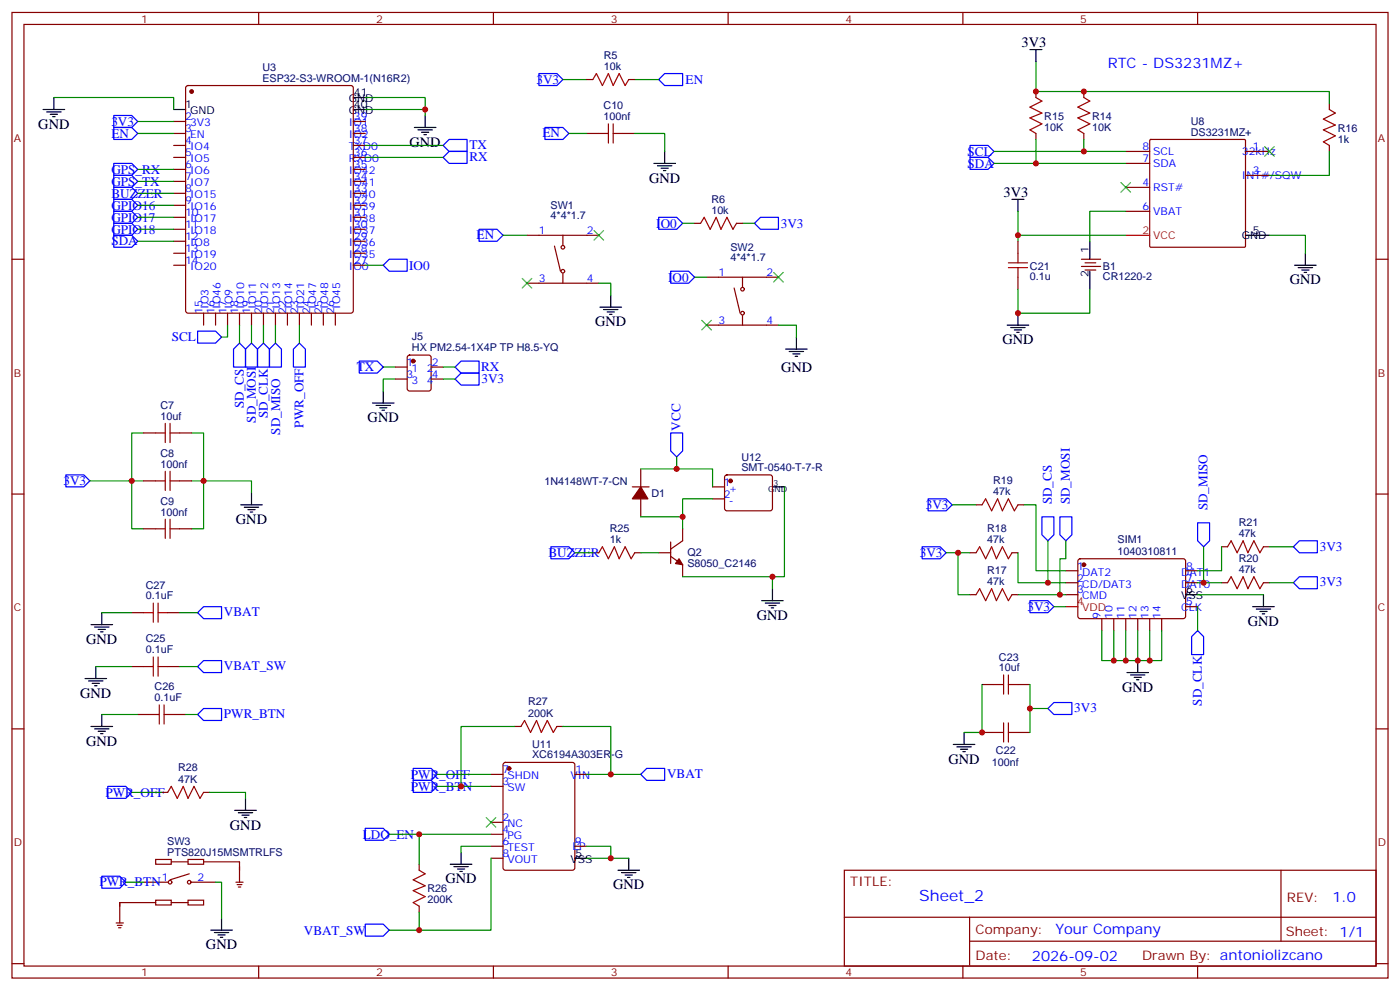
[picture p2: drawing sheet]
<svg xmlns="http://www.w3.org/2000/svg" width="412mm" height="292mm" viewBox="0 0 412 292" stroke-linecap="round" stroke-linejoin="round" font-family="sans-serif">
<g fill="none" stroke="#870000" stroke-width=".35">
<path d="M3.5 3.7h405.4v284.3h-405.4zM7.1 7.2h398.2v277.3h-398.2zM76.2 3.7v3.5M145.3 3.7v3.5M214.5 3.7v3.5M283.6 3.7v3.5M352.8 3.7v3.5M51.2 35.8h3.5M51.2 39.3h3.5M54.9 25.4l.5-.2h48l.5 .2 .2 .5v65.6l-.3 .5-.4 .2h-48l-.5-.2-.2-.5v-65.6zM104.1 35.8h3.5M104.1 39.3h3.5"/>
<path d="M172.9 39.3h3.5M172.9 23.4h1.7M183.4 39.3h3.6M185.2 23.4h1.8M305.2 27v1.7M305.2 39.3v1.8M319.3 27v1.7M319.3 39.3v1.8M391.6 30.5v1.7M51.2 42.8h3.5M51.2 46.4h3.5M51.2 49.9h3.5"/>
<path d="M51.2 53.4h3.5M51.2 56.9h3.5M104.1 42.8h3.5M104.1 46.4h3.5M104.1 49.9h3.5M104.1 53.4h3.5M104.1 56.9h3.5M331.6 44.6h7.1M331.6 55.2h7.1M331.6 48.1h7.1M338.7 41.2l.3-.1h27.5l.3 .1 .1 31.3-.2 .3h-27.7l-.3-.2zM366.9 44.6h7"/>
<path d="M366.9 51.6h7M391.6 42.8v1.8M3.5 76.3h3.6M51.2 60.5h3.5M51.2 64h3.5M51.2 67.5h3.5M51.2 71h3.5M51.2 74.6h3.5M51.2 78.1h3.5M104.1 60.5h3.5M104.1 64h3.5M104.1 67.5h3.5"/>
<path d="M104.1 71h3.5M104.1 74.6h3.5M104.1 78.1h3.5M155.2 69.3h21.2M163.3 72.5l1.8 7.4M165.8 69.3v2.8M204.6 65.8h1.8M217 65.8h1.7M299.9 71v3.6M318.6 76.3h5.6M318.6 78.5h5.6M319.6 77.4h3.2"/>
<path d="M319.6 79.5h3.2M331.6 62.2h7.1M405.3 76.3h3.6M60 92.2v3.5M63.5 92.2v3.5M67 92.2v3.5M70.6 92.2v3.5M74.1 92.2v3.5M77.6 92.2v3.5M81.1 92.2v3.5M84.7 92.2v3.5M88.2 92.2v3.5"/>
<path d="M91.7 92.2v3.5M95.2 92.2v3.5M98.8 92.2v3.5M155.2 83.4h21.2M165.8 80.6v2.8M208.1 95.7h21.2M208.1 81.6h21.2M216.3 84.8l1.7 7.4M218.7 81.6v2.9M218.7 92.9v2.8M299.9 81.6v3.6M116.4 108.1h3.5"/>
<path d="M116.4 111.6h3.5M120.2 104.8l.4-.2h5.7l.6 .4 .1 9.4-.5 .7h-5.9l-.6-.4-.1-9.4zM127 108.1h3.5M127 111.6h3.5M42.3 127.5h3.6M52.9 127.5h3.5M188.7 138.1v5.3M3.5 145.5h3.6M42.3 155.7h3.6M42.3 141.6h3.6M52.9 155.7h3.5M52.9 141.6h3.5"/>
<path d="M186.3 143.4h4.9M188.7 146.9v5.3M197.6 159.6v6.3M201.1 155.7v3.5l-3.5 2.5M209.9 143.4h3.5M209.9 146.9h3.5M213.7 140l.4-.2h12.7l.5 .2 .2 .5v9.5l-.7 .4h-12.9l-.5-.7v-9.2zM287.5 148.7h1.8M299.9 148.7h1.7M405.3 145.5h3.6M174.6 162.8h1.8M187 162.8h1.7"/>
<path d="M194 162.8h3.6M197.6 163.8l3.5 2.5v3.5M285.8 175.1h1.7M285.8 162.8h1.7M298.1 175.1h1.8M298.1 162.8h1.8M314 168.1h3.5M314 171.6h3.5M314 175.1h3.5M317.7 164.7l.5-.2 30.6 .1 .4 .6v16.5l-.7 .5-30.6-.1-.4-.6v-16.3zM349.2 168.1h3.6M349.2 171.6h3.6"/>
<path d="M349.2 178.6h3.6M359.8 171.6h1.8M359.8 161h1.8M372.2 171.6h1.7M372.2 161h1.7M38.8 180.4h3.5M38.8 196.3h3.5M49.4 180.4h3.5M49.4 196.3h3.5M324.6 182.2v3.5M328.1 182.2v3.5M331.6 182.2v3.5"/>
<path d="M335.1 182.2v3.5M338.7 182.2v3.5M342.2 182.2v3.5M3.5 214.6h3.6M40.6 210.4h3.5M51.2 210.4h3.5M151.7 213.9h1.8M164 213.9h1.8M289.3 215.7h3.5M289.3 201.6h3.5M299.9 215.7h3.5M299.9 201.6h3.5"/>
<path d="M405.3 214.6h3.6M47.6 233.3h1.8M60 233.3h1.7M144.6 228h3.6M144.6 231.6h3.6M148.4 224.7l.5-.2h19.7l.7 .4v30.7l-.4 .6-20 .1-.7-.5v-30.6zM169.3 228h3.6M42.3 259.8h7.1M45.9 253.1h4.5v1.4h-4.5zM50.4 253.8h5M55.4 253.1h4.6v1.4h-4.6zM55.7 257.3l-5.6 1.8"/>
<path d="M56.4 259.8h7.1M60 253.8h10.6v6M69.5 259.8h2.1M123.5 254.5v1.8M144.6 242.1h3.6M144.6 245.7h3.6M144.6 249.2h3.6M144.6 252.7h3.6M169.3 249.2h3.6M248.7 256.3h156.6v28.2h-156.6zM377.3 256.3v20.9M34.2 271.8h2.1"/>
<path d="M34.6 272.5h1.4M34.9 273.2h.7M45.9 265.1h4.5v1.4h-4.5zM45.9 265.8h-10.6v6M50.4 265.8h5M55.4 265.1h4.6v1.4h-4.6zM69.8 260.5h1.5M70.2 261.2h.7M123.5 266.8v1.8M248.7 270.1h156.5M285.6 277.2h119.6M285.6 270.1v14.1"/>
<path d="M3.5 283.8h3.6M76.2 284.5v3.5M145.3 284.5v3.5M214.5 284.5v3.5M283.6 284.5v3.5M352.8 284.5v3.5M405.3 283.8h3.6"/>
<circle cx="165.8" cy="79.9" r=".53"/>
<circle cx="165.8" cy="72.8" r=".53"/>
<circle cx="218.7" cy="92.2" r=".53"/>
<circle cx="218.7" cy="85.2" r=".53"/>
<circle cx="50.1" cy="259.8" r=".53"/>
<circle cx="55.7" cy="259.8" r=".53"/>
</g>
<g fill="none" stroke="#000" stroke-width=".35">
<path d="M303.4 14.6h3.5M305.2 14.6v3.5M12.7 32.2h6.3M13.8 32.9h4.2M14.8 33.7h2.1M15.5 34.4h.7M15.9 28.7v3.5M51.2 32.2h3.5M104.1 28.7h3.5M104.1 32.2h3.5M122.1 37.5h6.3M123.1 38.2h4.3"/>
<path d="M124.2 38.9h2.1M124.9 39.7h.7M125.2 34v3.5M192.6 48.1h6.4M193.7 48.8h4.2M194.7 49.5h2.1M195.4 50.2h.7M195.8 44.6v3.5M298.1 58.7h3.5M299.9 58.7v3.5M321 71v5.3M321 79.9v5.3"/>
<path d="M366.9 69.3h7M381.4 78.1h6.3M382.4 78.8h4.2M383.5 79.5h2.1M384.5 74.6v3.5M176.7 90.5h6.4M177.8 91.2h4.2M178.9 91.9h2.1M179.6 92.6h.7M179.9 86.9v3.6M234.6 99.3v3.5M296.7 95.7h6.3"/>
<path d="M297.7 96.4h4.3M298.8 97.2h2.1M299.5 97.9h.7M299.9 92.2v3.5M384.2 80.2h.7M109.7 118.7h6.4M110.8 119.4h4.2M112.9 115.1v3.6M231.4 102.8h6.4M232.5 103.5h4.2M233.5 104.2h2.2M234.2 104.9h.7"/>
<path d="M111.8 120.1h2.1M112.5 120.8h.7M70.9 148.7h6.4M72 149.4h4.2M73 150.1h2.1M73.7 150.8h.7M74.1 145.1v3.6M227.5 143.4h3.6M224.4 176.9h6.3M225.4 177.6h4.3M226.5 178.3h2.1M227.2 179h.7"/>
<path d="M227.5 173.4v3.5M349.2 175.1h3.6M369 178.6h6.4M370.1 179.4h4.2M372.2 175.1v3.5M25 199.8h6.4M26.8 183.9h6.4M27.9 184.6h4.2M28.2 196.3v3.5M28.9 185.3h2.1M29.6 186.1h.7M30 180.4v3.5"/>
<path d="M332 198h6.3M333 198.8h4.3M334.1 199.5h2.1M335.1 194.5v3.5M371.1 180.1h2.1M371.8 180.8h.7M26.1 200.5h4.2M26.8 213.9h6.4M27.2 201.2h2.1M27.9 214.6h4.2M27.9 201.9h.7M28.9 215.3h2.1"/>
<path d="M29.6 216h.7M30 210.4v3.5M280.8 219.2h6.4M281.9 219.9h4.2M284 215.7v3.5M334.8 200.2h.7M69.1 238.6h6.4M70.2 239.3h4.2M72.3 235.1v3.5M282.9 220.6h2.1M283.6 221.3h.7M71.3 240h2.1"/>
<path d="M72 240.7h.7M132.6 254.5h6.4M133.7 255.2h4.2M134.8 255.9h2.1M135.5 256.6h.7M135.8 251v3.5M169.3 252.7h3.6M182 256.3h6.4M183.1 257h4.2M184.1 257.7h2.2M184.9 258.4h.7M185.2 252.7v3.6"/>
<path d="M62.1 273.9h6.3M63.1 274.6h4.3M64.2 275.3h2.1M64.9 276h.7M65.3 270.4v3.5"/>
</g>
<g fill="#870000" stroke="#870000" stroke-width=".35">
<path d="M188.7 143.4l2.2 3.5h-4.6z"/>
<path d="M200 164.5l1.1 1.8-2.1-.4z"/>
<circle cx="56.4" cy="27" r=".53"/>
<circle cx="121.7" cy="106.3" r=".53"/>
<circle cx="319.3" cy="166.3" r=".53"/>
<circle cx="149.9" cy="226.3" r=".53"/>
<circle cx="215.2" cy="141.6" r=".53"/>
</g>
<g fill="none" stroke="#00f" stroke-width=".35">
<path d="M33.5 34h5.3l1.8 1.8-1.8 1.7h-5.3zM33.5 37.5h5.3l1.8 1.8-1.8 1.8h-5.3zM158.7 21.7h5.3l1.8 1.7-1.8 1.8h-5.3zM160.5 37.5h5.3l1.8 1.8-1.8 1.8h-5.3zM195.8 21.7h5.3v3.5h-5.3l-1.8-1.8zM33.5 48.1h5.3l1.8 1.8-1.8 1.7h-5.3zM33.5 51.6h5.3l1.8 1.8-1.8 1.8h-5.3zM33.5 55.2h5.3l1.8 1.7-1.8 1.8h-5.3zM33.5 58.7h5.3l1.8 1.8-1.8 1.7h-5.3zM130.5 42.8l1.8-1.7h5.3v3.5h-5.3zM130.5 46.4l1.8-1.8h5.3v3.5h-5.3zM285.8 42.8h5.2l1.8 1.8-1.8 1.8h-5.2z"/>
<path d="M285.8 46.4h5.2l1.8 1.7-1.8 1.8h-5.2zM33.5 69.3h5.3l1.8 1.7-1.8 1.8h-5.3zM33.5 62.2h5.3l1.8 1.8-1.8 1.8h-5.3zM33.5 65.8h5.3l1.8 1.7-1.8 1.8h-5.3zM112.9 78.1l1.8-1.8h5.2v3.6h-5.2zM141.1 67.5h5.3l1.8 1.8-1.8 1.7h-5.3zM194 64h5.3l1.8 1.8-1.8 1.7h-5.3zM197.6 79.9h5.2l1.8 1.7-1.8 1.8h-5.2zM222.2 65.8l1.8-1.8h5.3v3.5h-5.3zM58.2 97.5h5.3l1.8 1.8-1.8 1.7h-5.3zM70.6 101l1.7 1.8v5.3h-3.5v-5.3zM74.1 101l1.7 1.8v5.3h-3.5v-5.3z"/>
<path d="M77.6 101l1.8 1.8v5.3h-3.6v-5.3zM81.1 101l1.8 1.8v5.3h-3.5v-5.3zM88.2 101l1.8 1.8v5.3h-3.6v-5.3zM105.8 106.3h5.3l1.8 1.8-1.8 1.8h-5.3zM134.1 108.1l1.7-1.8h5.3v3.6h-5.3zM134.1 111.6l1.7-1.7h5.3v3.5h-5.3zM19.4 139.8h5.3l1.8 1.8-1.8 1.8h-5.3zM197.6 127.5h3.5v5.3l-1.8 1.7-1.7-1.7zM273.4 146.9h5.3l1.8 1.8-1.8 1.7h-5.3zM306.9 152.2h3.5v5.3l-1.7 1.7-1.8-1.7zM312.2 152.2h3.5v5.3l-1.7 1.7-1.8-1.7zM352.8 154h3.5v5.2l-1.8 1.8-1.7-1.8z"/>
<path d="M162.3 161h5.3l1.7 1.8-1.7 1.7h-5.3zM271.6 161h5.3l1.8 1.8-1.8 1.7h-5.3zM303.4 176.9h5.3l1.7 1.7-1.7 1.8h-5.3zM381 171.6l1.8-1.8h5.3v3.6h-5.3zM381 161l1.8-1.8h5.3v3.6h-5.3zM58.2 180.4l1.8-1.8h5.3v3.6h-5.3zM58.2 196.3l1.8-1.8h5.3v3.5h-5.3zM352.8 185.7l1.7 1.8v5.3h-3.5v-5.3zM58.2 210.4l1.8-1.8h5.3v3.6h-5.3zM308.7 208.6l1.7-1.7h5.3v3.5h-5.3zM31.7 231.6h5.3l1.8 1.7-1.8 1.8h-5.3zM121.7 229.8h5.3l1.8 1.8-1.8 1.7h-5.3z"/>
<path d="M121.7 226.3h5.3l1.8 1.7-1.8 1.8h-5.3zM188.7 228l1.8-1.7h5.3v3.5h-5.3zM30 258h5.3l1.7 1.8-1.7 1.7h-5.3zM107.6 243.9h5.3l1.8 1.8-1.8 1.7h-5.3zM107.6 272.1h5.3l1.8 1.8-1.8 1.8h-5.3z"/>
</g>
<g fill="none" stroke="#008700" stroke-width=".35">
<path d="M305.2 18.1v8.9h86.4v3.5M15.9 28.7h35.3v3.5M40.6 35.8h10.6M40.6 39.3h10.6M107.6 28.7h17.6v5.3M107.6 32.2h17.6M165.8 23.4h7.1M167.6 39.3h5.3M187 39.3h8.8v5.3M187 23.4h7M40.6 49.9h10.6M40.6 53.4h10.6"/>
<path d="M40.6 56.9h10.6M107.6 42.8h22.9M107.6 46.4h22.9M292.8 44.6h38.8M292.8 48.1h38.8M305.2 41.1v7M319.3 41.1v3.5M391.6 44.6v7h-17.7M40.6 71h10.6M40.6 60.5h10.6M40.6 64h10.6M40.6 67.5h10.6"/>
<path d="M107.6 78.1h5.3M148.2 69.3h7M201.1 65.8h3.5M218.7 65.8h3.5M299.9 62.2v8.8M299.9 69.3h31.7M331.6 62.2h-10.6v8.8M373.9 69.3h10.6v5.3M67 95.7v3.6h-1.7M70.6 95.7v5.3M74.1 95.7v5.3M77.6 95.7v5.3"/>
<path d="M81.1 95.7v5.3M88.2 95.7v5.3M176.4 83.4h3.5v3.5M204.6 81.6h3.5M229.3 95.7h5.3v3.6M299.9 85.2v7h21.1v-7M112.9 108.1h3.5M116.4 111.6h-3.5v3.5M130.5 108.1h3.6M130.5 111.6h3.6M42.3 127.5h-3.5v28.2h3.5M56.4 127.5h3.6v28.2h-3.6"/>
<path d="M188.7 138.1h21.2v5.3M199.3 134.5v3.6M26.5 141.6h15.8M56.4 141.6h17.7v3.5M188.7 152.2h12.4M209.9 146.9h-8.8v8.8M231.1 143.4v26.4h-30M280.5 148.7h7M301.6 148.7h3.6v19.4h8.8M308.7 159.2v12.4M314 159.2v5.3h-1.8v10.6M169.3 162.8h5.3"/>
<path d="M188.7 162.8h5.3M227.5 169.8v3.6M278.7 162.8h7.1M282.2 162.8v12.3h3.6M299.9 162.8v8.8h14.1M299.9 175.1h14.1M310.4 178.6h3.6M352.8 175.1h19.4M352.8 171.6h7M352.8 178.6v7.1M354.5 161v10.6M359.8 161v7.1h-7"/>
<path d="M373.9 161h7.1M373.9 171.6h7.1M28.2 196.3h10.6M30 180.4h8.8M52.9 180.4h5.3M52.9 196.3h5.3M324.6 185.7v8.8h3.5M328.1 185.7v8.8h14.1v-8.8M331.6 185.7v8.8M335.1 185.7v8.8M338.7 185.7v8.8M30 210.4h10.6"/>
<path d="M54.7 210.4h3.5M151.7 213.9h-15.9v17.7M165.8 213.9h14.1v14.1M289.3 201.6v14.1h-5.3M303.4 201.6v7h5.3M303.4 208.6v7.1M38.8 233.3h8.8M61.7 233.3h10.6v1.8M128.8 231.6h15.8M128.8 228h15.8M172.9 228h15.8M37 259.8h5.3"/>
<path d="M63.5 259.8h1.8v10.6M114.7 245.7h29.9M123.5 245.7v8.8M144.6 249.2h-8.8v1.8M144.6 252.7v21.2h-29.9M172.9 249.2h7v3.5M172.9 252.7h12.3M123.5 268.6v5.3"/>
</g>
<path d="M331.6 69.3h7.1M314 178.6h3.5" fill="none" stroke="#f00" stroke-width=".35"/>
<g fill="none" stroke="#a10000" stroke-width=".35">
<path d="M174.6 23.4l1.1-1.7 1.7 3.5 1.8-3.5 1.4 3.5 1.8-3.5 1.7 3.5 1.1-1.8M176.4 39.3h2.8M179.2 36.5v5.6M180.6 39.3h2.8M180.6 36.5v5.6M305.2 28.7l1.7 1.1-3.5 1.7 3.5 1.8-3.5 1.4 3.5 1.8-3.5 1.7 1.8 1.1M319.3 28.7l1.7 1.1-3.5 1.7 3.5 1.8-3.5 1.4 3.5 1.8-3.5 1.7 1.8 1.1M391.6 32.2l1.7 1.1-3.5 1.8 3.5 1.7-3.5 1.4 3.5 1.8-3.5 1.8 1.8 1M206.4 65.8l1-1.8 1.8 3.5 1.8-3.5 1.4 3.5 1.7-3.5 1.8 3.5 1.1-1.7M297 78.8h5.7M297 77.4h5.7M299.9 74.6v2.8"/>
<path d="M299.9 78.8v2.8M45.9 127.5h2.8M48.7 124.7v5.6M48.7 138.8v5.6M50.1 127.5h2.8M50.1 124.7v5.6M50.1 138.8v5.6M45.9 155.7h2.8M45.9 141.6h2.8M48.7 152.9v5.6M50.1 152.9v5.6M50.1 155.7h2.8"/>
<path d="M50.1 141.6h2.8M289.3 148.7l1-1.8 1.8 3.5 1.8-3.5 1.4 3.5 1.7-3.5 1.8 3.5 1.1-1.7M45.2 177.6v5.6M46.6 177.6v5.6M176.4 162.8l1-1.8 1.8 3.5 1.8-3.5 1.4 3.5 1.7-3.5 1.8 3.5 1.1-1.7M287.5 175.1l1.1-1.7 1.7 3.5 1.8-3.5 1.4 3.5 1.8-3.5 1.7 3.5 1.1-1.8M287.5 162.8l1.1-1.8 1.7 3.5 1.8-3.5 1.4 3.5 1.8-3.5 1.7 3.5 1.1-1.7M361.6 171.6l1.1-1.8 1.7 3.6 1.8-3.6 1.4 3.6 1.8-3.6 1.7 3.6 1.1-1.8M361.6 161l1.1-1.8 1.7 3.6 1.8-3.6 1.4 3.6 1.8-3.6 1.7 3.6 1.1-1.8M42.3 180.4h2.9M42.3 196.3h2.9M45.2 193.5v5.6"/>
<path d="M46.6 180.4h2.8M46.6 193.5v5.6M46.6 196.3h2.8M295.6 198.8v5.6M297 198.8v5.6M44.1 210.4h2.8M46.9 207.6v5.6M48.3 210.4h2.9M48.3 207.6v5.6M153.5 213.9l1-1.7 1.8 3.5 1.7-3.5 1.5 3.5 1.7-3.5 1.8 3.5 1-1.8M292.8 215.7h2.8M292.8 201.6h2.8"/>
<path d="M295.6 212.9v5.6M297 215.7h2.9M297 212.9v5.6M297 201.6h2.9M49.4 233.3l1-1.7 1.8 3.5 1.8-3.5 1.4 3.5 1.7-3.5 1.8 3.5 1.1-1.8M123.5 256.3l1.7 1-3.5 1.8 3.5 1.7-3.5 1.5 3.5 1.7-3.5 1.8 1.8 1"/>
</g>
<g fill="none" stroke="#3c3" stroke-width=".35">
<path d="M330.2 53.8l2.8 2.8M333 53.8l-2.8 2.8M372.5 43.2l2.9 2.8M375.4 43.2l-2.9 2.8M175 67.9l2.8 2.8M177.8 67.9l-2.8 2.8M153.8 82l2.8 2.8M156.6 82l-2.8 2.8M206.7 94.3l2.8 2.9M209.5 94.3l-2.8 2.9M227.9 80.2l2.8 2.8M230.7 80.2l-2.8 2.8"/>
<path d="M143.2 240.7l2.8 2.9M146 240.7l-2.8 2.9"/>
</g>
<g fill="#c00">
<circle cx="125.2" cy="32.2" r=".88"/>
<circle cx="305.2" cy="48.1" r=".88"/>
<circle cx="319.3" cy="44.6" r=".88"/>
<circle cx="319.3" cy="27" r=".88"/>
<circle cx="305.2" cy="27" r=".88"/>
<circle cx="299.9" cy="92.2" r=".88"/>
<circle cx="299.9" cy="69.3" r=".88"/>
<circle cx="282.2" cy="162.8" r=".88"/>
<circle cx="289.3" cy="215.7" r=".88"/>
<circle cx="303.4" cy="208.6" r=".88"/>
<circle cx="354.5" cy="171.6" r=".88"/>
<circle cx="331.6" cy="194.5" r=".88"/>
<circle cx="335.1" cy="194.5" r=".88"/>
<circle cx="338.7" cy="194.5" r=".88"/>
<circle cx="312.2" cy="175.1" r=".88"/>
<circle cx="308.7" cy="171.6" r=".88"/>
<circle cx="201.1" cy="152.2" r=".88"/>
<circle cx="199.3" cy="138.1" r=".88"/>
<circle cx="123.5" cy="245.7" r=".88"/>
<circle cx="135.8" cy="231.6" r=".88"/>
<circle cx="38.8" cy="141.6" r=".88"/>
<circle cx="60" cy="141.6" r=".88"/>
<circle cx="179.9" cy="252.7" r=".88"/>
<circle cx="227.5" cy="169.8" r=".88"/>
<circle cx="179.9" cy="228" r=".88"/>
<circle cx="328.1" cy="194.5" r=".88"/>
<circle cx="123.5" cy="273.9" r=".88"/>
</g>
<text font-size="4.6" fill="#00f" x="270.8" y="265.3">Sheet_2</text>
<g font-size="4.2">
<text x="300.9" y="13.9">3V3</text>
<text x="11.3" y="37.9">GND</text>
<text x="120.6" y="43.2">GND</text>
<text x="191.2" y="53.8">GND</text>
<text x="295.6" y="58">3V3</text>
<text x="379.9" y="83.7">GND</text>
<text x="175.3" y="96.1">GND</text>
<text x="295.3" y="101.4">GND</text>
<text x="230.1" y="109.5">GND</text>
<text x="108.3" y="124.3">GND</text>
<text x="69.5" y="154.3">GND</text>
<text x="223" y="182.5">GND</text>
<text x="367.6" y="184.3">GND</text>
<text x="25.4" y="189.6">GND</text>
<text x="330.6" y="203.7">GND</text>
<text x="23.6" y="205.5">GND</text>
<text x="25.4" y="219.6">GND</text>
<text x="279.4" y="224.9">GND</text>
<text x="67.7" y="244.3">GND</text>
<text x="131.2" y="260.1">GND</text>
<text x="180.6" y="261.9">GND</text>
<text x="60.7" y="279.5">GND</text>
</g>
<g font-size="4.2" fill="#00f">
<text x="326.3" y="19.9">RTC - DS3231MZ+</text>
<text x="392.5" y="265.5">1.0</text>
<text x="310.9" y="275.1">Your Company</text>
<text x="304" y="282.9">2026-09-02</text>
</g>
<g font-size="3.9" fill="#00f">
<text x="158" y="24.7">3V3</text>
<text x="202" y="24.7">EN</text>
<text x="32.8" y="37">3V3</text>
<text x="32.8" y="40.6">EN</text>
<text x="159.8" y="40.5">EN</text>
<text x="138.3" y="44">TX</text>
<text x="138.3" y="47.5">RX</text>
<text x="285" y="46">SCL</text>
<text x="32.8" y="51.2">GPS_RX</text>
<text x="285" y="49.5">SDA</text>
<text x="32.8" y="54.7">GPS_TX</text>
<text x="32.8" y="58.2">BUZZER</text>
<text x="32.8" y="61.7">GPIO16</text>
<text x="32.8" y="65.2">GPIO17</text>
<text x="32.8" y="68.8">GPIO18</text>
<text x="140.4" y="70.4">EN</text>
<text x="193.3" y="67">IO0</text>
<text x="230" y="67.1">3V3</text>
<text x="32.8" y="72.2">SDA</text>
<text x="120.5" y="79.5">IO0</text>
<text x="196.8" y="82.9">IO0</text>
<text x="50.6" y="100.6">SCL</text>
<text x="105.1" y="109.4">TX</text>
<text x="141.7" y="109.4">RX</text>
<text x="141.8" y="112.9">3V3</text>
<text x="71.8" y="120.1" transform="rotate(-90 71.8 120.1)">SD_CS</text>
<text x="75.3" y="124.5" transform="rotate(-90 75.3 124.5)">SD_MOSI</text>
<text x="78.9" y="123.2" transform="rotate(-90 78.9 123.2)">SD_CLK</text>
<text x="89.4" y="125.9" transform="rotate(-90 89.4 125.9)">PWR_OFF</text>
<text x="82.5" y="128" transform="rotate(-90 82.5 128)">SD_MISO</text>
<text x="200.5" y="126.8" transform="rotate(-90 200.5 126.8)">VCC</text>
<text x="18.7" y="142.9">3V3</text>
<text x="272.7" y="149.9">3V3</text>
<text x="309.9" y="148.5" transform="rotate(-90 309.9 148.5)">SD_CS</text>
<text x="315.1" y="148.5" transform="rotate(-90 315.1 148.5)">SD_MOSI</text>
<text x="355.7" y="150.3" transform="rotate(-90 355.7 150.3)">SD_MISO</text>
<text x="161.6" y="164">BUZZER</text>
<text x="270.9" y="164">3V3</text>
<text x="388.8" y="162.1">3V3</text>
<text x="388.8" y="172.7">3V3</text>
<text x="302.7" y="179.9">3V3</text>
<text x="66" y="181.5">VBAT</text>
<text x="66" y="197.3">VBAT_SW</text>
<text x="316.4" y="209.7">3V3</text>
<text x="354.1" y="207.8" transform="rotate(-90 354.1 207.8)">SD_CLK</text>
<text x="66" y="211.4">PWR_BTN</text>
<text x="121" y="232.8">PWR_BTN</text>
<text x="121" y="229.3">PWR_OFF</text>
<text x="196.5" y="229.1">VBAT</text>
<text x="31" y="234.6">PWR_OFF</text>
<text x="106.9" y="247">LDO_EN</text>
<text x="29.3" y="261">PWR_BTN</text>
<text x="89.5" y="275.2">VBAT_SW</text>
</g>
<g font-size="3.9" fill="#800">
<text x="250.5" y="260.8">TITLE:</text>
<text x="379.1" y="265.5">REV:</text>
<text x="287.4" y="275">Company:</text>
<text x="378.7" y="275.7">Sheet: 1/1</text>
<text x="287.4" y="282.7">Date:</text>
<text x="336.4" y="282.8">Drawn By: antoniolizcano</text>
</g>
<g font-size="3.2" fill="#800">
<text x="41.6" y="6.7">1</text>
<text x="110.8" y="6.7">2</text>
<text x="179.9" y="6.7">3</text>
<text x="249.1" y="6.7">4</text>
<text x="318.2" y="6.7">5</text>
<text x="4.1" y="41.8">A</text>
<text x="405.9" y="41.8">A</text>
<text x="4.1" y="110.9">B</text>
<text x="405.9" y="110.9">B</text>
<text x="4.1" y="180.1">C</text>
<text x="405.9" y="180.1">C</text>
<text x="4.1" y="249.2">D</text>
<text x="405.9" y="249.2">D</text>
<text x="41.6" y="287.5">1</text>
<text x="110.8" y="287.5">2</text>
<text x="179.9" y="287.5">3</text>
<text x="249.1" y="287.5">4</text>
<text x="318.2" y="287.5">5</text>
</g>
<g font-size="3.2" fill="#000080">
<text x="177.8" y="17.4">R5</text>
<text x="77.3" y="20.9">U3</text>
<text x="177.8" y="20.6">10k</text>
<text x="77.3" y="24.1">ESP32-S3-WROOM-1(N16R2)</text>
<text x="177.8" y="35.4">100nf</text>
<text x="177.8" y="32.2">C10</text>
<text x="307.6" y="35.3">R15</text>
<text x="321.7" y="35.3">R14</text>
<text x="307.6" y="38.5">10K</text>
<text x="321.7" y="38.5">10K</text>
<text x="350.8" y="40">DS3231MZ+</text>
<text x="350.8" y="36.7">U8</text>
<text x="394.1" y="38.8">R16</text>
<text x="394.1" y="42">1k</text>
<text x="209.5" y="59.7">R6</text>
<text x="162.2" y="64.5">4*4*1.7</text>
<text x="162.2" y="61.5">SW1</text>
<text x="209.5" y="62.9">10k</text>
<text x="215.2" y="77">4*4*1.7</text>
<text x="215.2" y="73.9">SW2</text>
<text x="303.4" y="82.6">0.1u</text>
<text x="303.4" y="79.4">C21</text>
<text x="324.9" y="82.6">CR1220-2</text>
<text x="324.9" y="79.4">B1</text>
<text x="121.3" y="100.1">J5</text>
<text x="121.3" y="103.3">HX PM2.54-1X4P TP H8.5-YQ</text>
<text x="47.3" y="123.6">10uf</text>
<text x="47.3" y="120.4">C7</text>
<text x="47.3" y="137.7">100nf</text>
<text x="47.3" y="134.5">C8</text>
<text x="218.4" y="135.8">U12</text>
<text x="160.4" y="142.8">1N4148WT-7-CN</text>
<text x="218.4" y="138.7">SMT-0540-T-7-R</text>
<text x="292.6" y="142.6">R19</text>
<text x="47.3" y="148.6">C9</text>
<text x="191.9" y="146.3">D1</text>
<text x="292.6" y="145.8">47k</text>
<text x="47.3" y="151.8">100nf</text>
<text x="364.9" y="155">R21</text>
<text x="179.6" y="159.9">1k</text>
<text x="179.6" y="156.8">R25</text>
<text x="290.8" y="159.9">47k</text>
<text x="290.8" y="156.7">R18</text>
<text x="329.2" y="159.8">SIM1</text>
<text x="364.9" y="158.2">47k</text>
<text x="202.5" y="166.9">S8050_C2146</text>
<text x="202.5" y="163.8">Q2</text>
<text x="329.2" y="163.3">1040310811</text>
<text x="364.9" y="165.5">R20</text>
<text x="43" y="173.3">C27</text>
<text x="290.8" y="172.3">47k</text>
<text x="290.8" y="169.1">R17</text>
<text x="364.9" y="168.8">47k</text>
<text x="43" y="176.5">0.1uF</text>
<text x="43" y="189.2">C25</text>
<text x="43" y="192.4">0.1uF</text>
<text x="294.3" y="197.7">10uf</text>
<text x="294.3" y="194.5">C23</text>
<text x="45.6" y="203.3">C26</text>
<text x="45.6" y="206.5">0.1uF</text>
<text x="155.6" y="207.6">R27</text>
<text x="155.6" y="211.1">200K</text>
<text x="156.7" y="220.1">U11</text>
<text x="52.5" y="227">R28</text>
<text x="156.7" y="223.3">XC6194A303ER-G</text>
<text x="292.2" y="225.7">100nf</text>
<text x="293.4" y="222.2">C22</text>
<text x="52.5" y="230.5">47K</text>
<text x="49.3" y="248.8">SW3</text>
<text x="49.3" y="252">PTS820J15MSMTRLFS</text>
<text x="125.9" y="262.7">R26</text>
<text x="125.9" y="265.9">200K</text>
</g>
<g font-size="3.2">
<text x="104.2" y="28.4">41</text>
<text x="54.5" y="31.9">1</text>
<text x="56" y="33.7">GND</text>
<text x="102.8" y="30.1">GND</text>
<text x="102.8" y="33.7">GND</text>
<text x="104.2" y="31.9">40</text>
<text x="365.8" y="70.3">GND</text>
<text x="369" y="68.9">5</text>
<text x="320.7" y="74.6" transform="rotate(-90 320.7 74.6)">1</text>
<text x="320.7" y="81.6" transform="rotate(-90 320.7 81.6)">2</text>
<text x="347.9" y="176.5">VSS</text>
<text x="349.4" y="174.8">6</text>
<text x="168" y="254.1">VSS</text>
<text x="169.5" y="252.4">5</text>
</g>
<g font-size="3.2" fill="#00f">
<text x="54.5" y="35.4">2</text>
<text x="104.2" y="35.4">39</text>
<text x="54.5" y="38.9">3</text>
<text x="56" y="40.7">EN</text>
<text x="56" y="37.2">3V3</text>
<text x="102.8" y="37.2">IO1</text>
<text x="102.8" y="40.7">IO2</text>
<text x="104.2" y="38.9">38</text>
<text x="54.5" y="46">5</text>
<text x="54.5" y="42.5">4</text>
<text x="56" y="47.8">IO5</text>
<text x="56" y="44.2">IO4</text>
<text x="102.8" y="44.2">TXD0</text>
<text x="102.8" y="47.8">RXD0</text>
<text x="104.2" y="42.5">37</text>
<text x="104.2" y="46">36</text>
<text x="336.5" y="47.8">7</text>
<text x="336.5" y="44.2">8</text>
<text x="339.7" y="45.6">SCL</text>
<text x="365.8" y="45.6">32kHz</text>
<text x="369" y="44.2">1</text>
<text x="54.5" y="53.1">7</text>
<text x="54.5" y="49.5">6</text>
<text x="56" y="51.3">IO6</text>
<text x="102.8" y="51.3">IO42</text>
<text x="104.2" y="49.5">35</text>
<text x="104.2" y="53.1">34</text>
<text x="339.7" y="49.2">SDA</text>
<text x="365.8" y="52.7">INT#/SQW</text>
<text x="369" y="51.3">3</text>
<text x="54.5" y="56.6">8</text>
<text x="56" y="58.3">IO15</text>
<text x="56" y="54.8">IO7</text>
<text x="102.8" y="54.8">IO41</text>
<text x="102.8" y="58.3">IO40</text>
<text x="104.2" y="56.6">33</text>
<text x="336.5" y="54.8">4</text>
<text x="339.7" y="56.2">RST#</text>
<text x="54.5" y="63.6">10</text>
<text x="54.5" y="60.1">9</text>
<text x="56" y="65.4">IO17</text>
<text x="56" y="61.9">IO16</text>
<text x="102.8" y="61.9">IO39</text>
<text x="102.8" y="65.4">IO38</text>
<text x="104.2" y="60.1">32</text>
<text x="104.2" y="63.6">31</text>
<text x="336.5" y="61.9">6</text>
<text x="339.7" y="63.3">VBAT</text>
<text x="54.5" y="70.7">12</text>
<text x="54.5" y="67.2">11</text>
<text x="56" y="68.9">IO18</text>
<text x="102.8" y="68.9">IO37</text>
<text x="104.2" y="67.2">30</text>
<text x="104.2" y="70.7">29</text>
<text x="158.7" y="68.9">1</text>
<text x="172.9" y="68.9">2</text>
<text x="54.5" y="77.8">14</text>
<text x="54.5" y="74.2">13</text>
<text x="56" y="76">IO19</text>
<text x="56" y="72.5">IO8</text>
<text x="102.8" y="72.5">IO36</text>
<text x="102.8" y="76">IO35</text>
<text x="104.2" y="74.2">28</text>
<text x="104.2" y="77.8">27</text>
<text x="56" y="79.5">IO20</text>
<text x="102.8" y="79.5">IO0</text>
<text x="158.7" y="83">3</text>
<text x="172.9" y="83">4</text>
<text x="211.7" y="81.3">1</text>
<text x="225.8" y="81.3">2</text>
<text x="59.6" y="92.4" transform="rotate(-90 59.6 92.4)">15</text>
<text x="61.4" y="90.9" transform="rotate(-90 61.4 90.9)">IO3</text>
<text x="63.1" y="92.4" transform="rotate(-90 63.1 92.4)">16</text>
<text x="64.9" y="90.9" transform="rotate(-90 64.9 90.9)">IO46</text>
<text x="66.7" y="92.4" transform="rotate(-90 66.7 92.4)">17</text>
<text x="68.4" y="90.9" transform="rotate(-90 68.4 90.9)">IO9</text>
<text x="70.2" y="92.4" transform="rotate(-90 70.2 92.4)">18</text>
<text x="72" y="90.9" transform="rotate(-90 72 90.9)">IO10</text>
<text x="73.7" y="92.4" transform="rotate(-90 73.7 92.4)">19</text>
<text x="75.5" y="90.9" transform="rotate(-90 75.5 90.9)">IO11</text>
<text x="77.3" y="92.4" transform="rotate(-90 77.3 92.4)">20</text>
<text x="79" y="90.9" transform="rotate(-90 79 90.9)">IO12</text>
<text x="80.8" y="92.4" transform="rotate(-90 80.8 92.4)">21</text>
<text x="82.5" y="90.9" transform="rotate(-90 82.5 90.9)">IO13</text>
<text x="84.3" y="92.4" transform="rotate(-90 84.3 92.4)">22</text>
<text x="86.1" y="90.9" transform="rotate(-90 86.1 90.9)">IO14</text>
<text x="87.8" y="92.4" transform="rotate(-90 87.8 92.4)">23</text>
<text x="89.6" y="90.9" transform="rotate(-90 89.6 90.9)">IO21</text>
<text x="91.4" y="92.4" transform="rotate(-90 91.4 92.4)">24</text>
<text x="93.1" y="90.9" transform="rotate(-90 93.1 90.9)">IO47</text>
<text x="94.9" y="92.4" transform="rotate(-90 94.9 92.4)">25</text>
<text x="96.7" y="90.9" transform="rotate(-90 96.7 90.9)">IO48</text>
<text x="98.4" y="92.4" transform="rotate(-90 98.4 92.4)">26</text>
<text x="100.2" y="90.9" transform="rotate(-90 100.2 90.9)">IO45</text>
<text x="211.7" y="95.4">3</text>
<text x="225.8" y="95.4">4</text>
<text x="119.8" y="107.7">1</text>
<text x="127.2" y="107.7">2</text>
<text x="119.8" y="111.3">3</text>
<text x="121.2" y="109.5">1</text>
<text x="121.2" y="113">3</text>
<text x="125.7" y="113">4</text>
<text x="125.7" y="109.5">2</text>
<text x="127.2" y="111.3">4</text>
<text x="213.3" y="143">1</text>
<text x="213.3" y="146.5">2</text>
<text x="214.7" y="148.3">-</text>
<text x="214.7" y="144.8">+</text>
<text x="317.3" y="167.7">1</text>
<text x="349.4" y="167.7">8</text>
<text x="317.3" y="171.2">2</text>
<text x="318.8" y="169.5">DAT2</text>
<text x="318.8" y="173">CD/DAT3</text>
<text x="347.9" y="173">DAT0</text>
<text x="347.9" y="169.5">DAT1</text>
<text x="349.4" y="171.2">7</text>
<text x="317.3" y="174.8">3</text>
<text x="318.8" y="176.5">CMD</text>
<text x="349.4" y="178.3">5</text>
<text x="324.2" y="182.2" transform="rotate(-90 324.2 182.2)">9</text>
<text x="327.7" y="182.2" transform="rotate(-90 327.7 182.2)">10</text>
<text x="331.3" y="182.2" transform="rotate(-90 331.3 182.2)">11</text>
<text x="334.8" y="182.2" transform="rotate(-90 334.8 182.2)">12</text>
<text x="338.3" y="182.2" transform="rotate(-90 338.3 182.2)">13</text>
<text x="341.8" y="182.2" transform="rotate(-90 341.8 182.2)">14</text>
<text x="347.9" y="180.1">CLK</text>
<text x="148" y="227.7">7</text>
<text x="169.5" y="227.7">1</text>
<text x="148" y="231.2">3</text>
<text x="149.5" y="229.4">SHDN</text>
<text x="149.5" y="233">SW</text>
<text x="168" y="229.4">VIN</text>
<text x="148" y="241.8">2</text>
<text x="148" y="245.3">4</text>
<text x="149.5" y="243.6">NC</text>
<text x="148" y="248.8">6</text>
<text x="149.5" y="247.1">PG</text>
<text x="149.5" y="250.6">TEST</text>
<text x="168.6" y="250.3">EP</text>
<text x="169.3" y="248.8">9</text>
<text x="148" y="252.4">8</text>
<text x="149.5" y="254.1">VOUT</text>
<text x="47.6" y="259.4">1</text>
<text x="58.2" y="259.4">2</text>
</g>
<g font-size="3.2" fill="#f00">
<text x="336.5" y="68.9">2</text>
<text x="339.7" y="70.3">VCC</text>
<text x="317.3" y="178.3">4</text>
<text x="318.8" y="180.1">VDD</text>
</g>
<g font-size="2.5">
<text x="227.7" y="143">3</text>
<text x="226.2" y="144.8">GND</text>
</g>
</svg>
